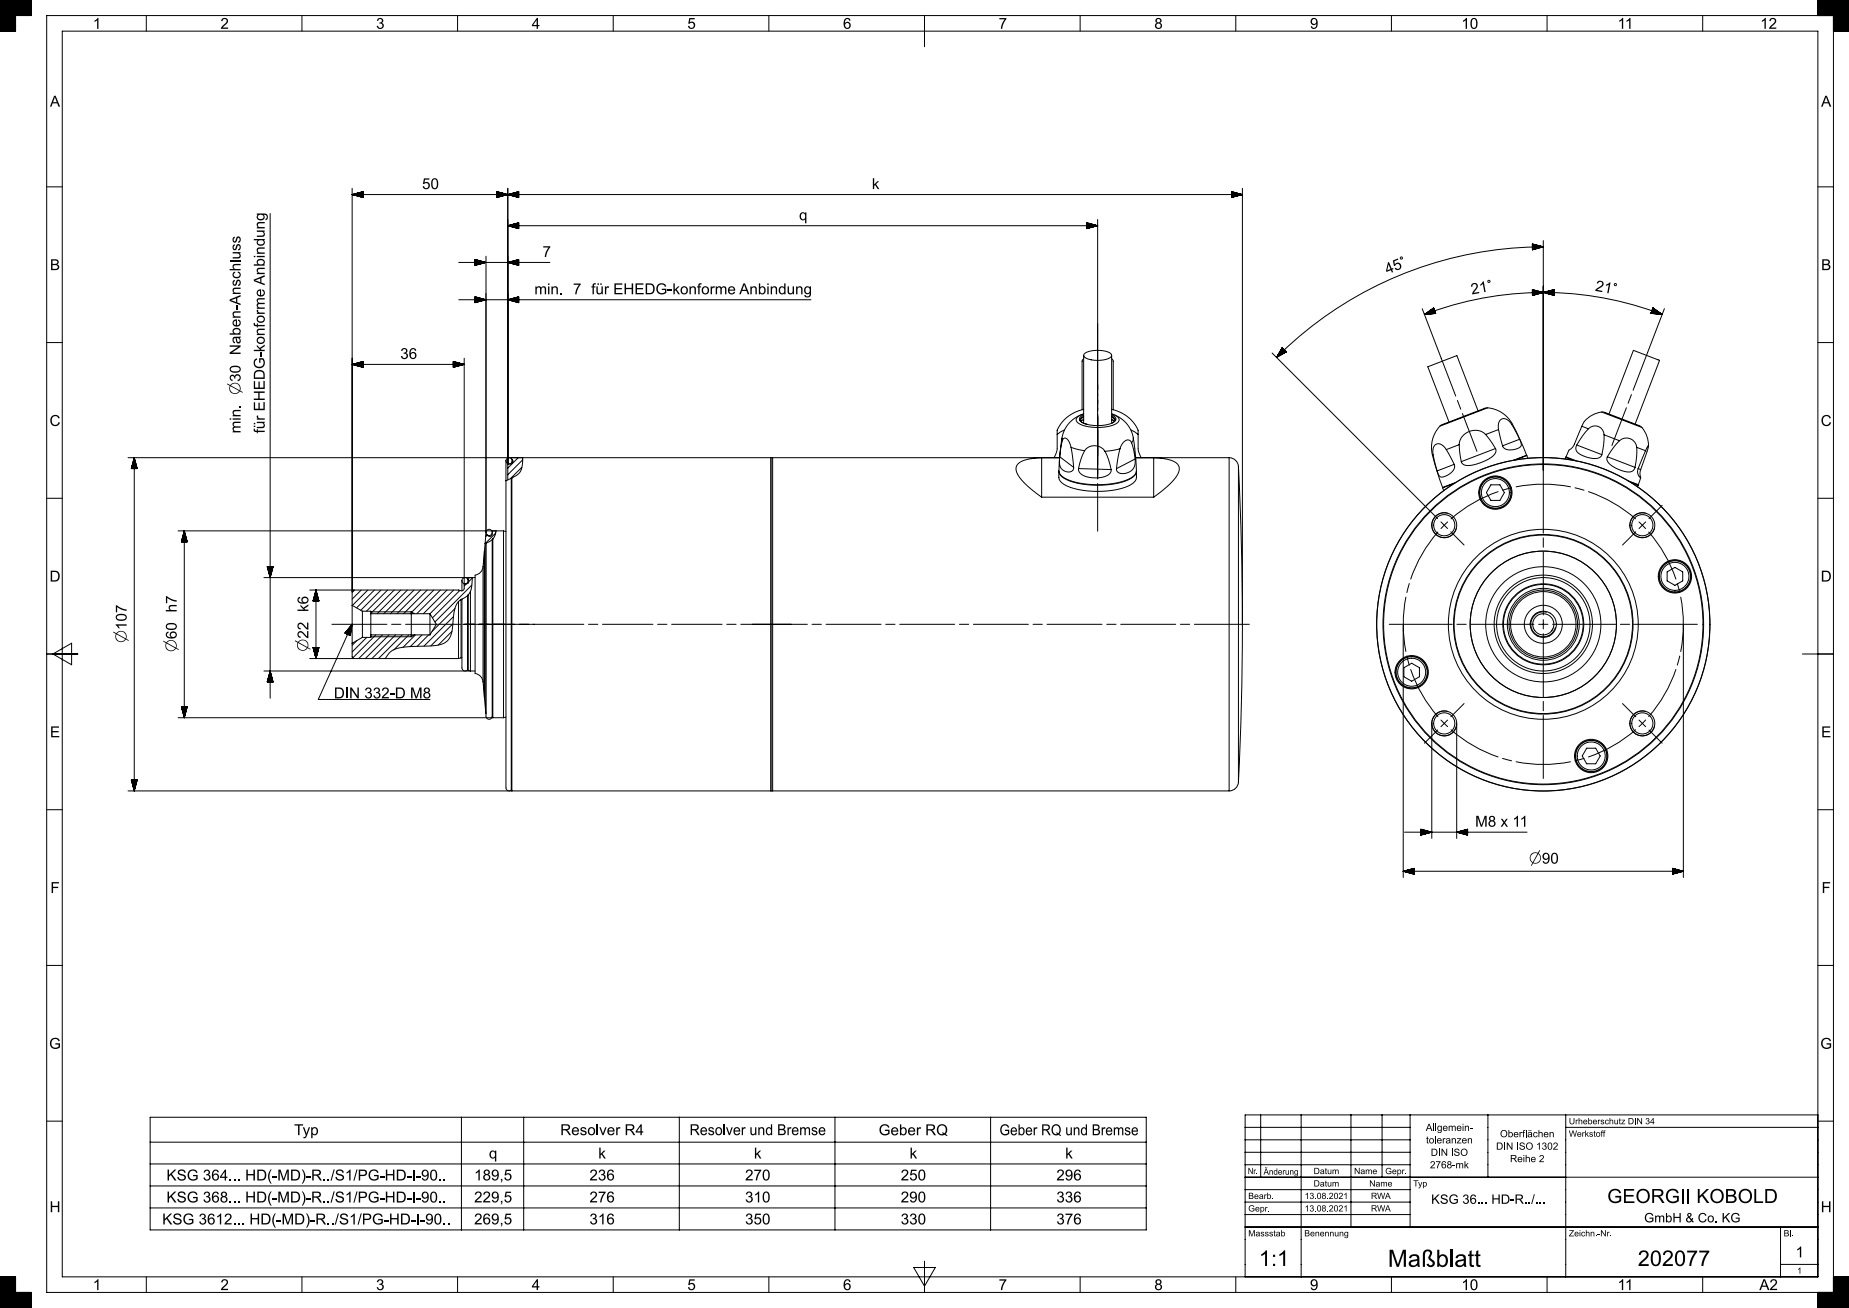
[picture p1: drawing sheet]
<svg xmlns="http://www.w3.org/2000/svg" width="594mm" height="420mm" viewBox="0 0 594 420" stroke-linecap="round" stroke-linejoin="round" font-family="sans-serif">
<g fill="none" stroke="#000" stroke-width=".32">
<path d="M0 .1h10M0 10h5M0 9.9h5M0 9.8h5M0 9.7h5M0 9.6h5M0 9.5h5M0 9.4h5M0 9.3h5M0 9.2h5M0 9.1h5M0 9h5"/>
<path d="M0 8.9h5M0 8.8h5M0 8.7h5M0 8.6h5M0 8.5h5M0 8.4h5M0 8.3h5M0 8.2h5M0 8.1h5M0 8h5M0 7.9h5M0 7.8h5"/>
<path d="M0 7.7h5M0 7.6h5M0 7.5h5M0 7.4h5M0 7.3h5M0 7.2h5M0 7.1h5M0 7h5M0 6.9h5M0 6.8h5M0 6.7h5M0 6.6h5"/>
<path d="M0 6.5h5M0 6.4h5M0 6.3h5M0 6.2h5M0 6.1h5M0 6h5M0 5.9h5M0 5.8h5M0 5.7h5M0 5.6h5M0 5.5h5M0 5.4h5"/>
<path d="M0 5.3h5M0 5.2h5M0 5.1h5M0 5h5M0 4.9h10M0 4.8h10M0 4.7h10M0 4.6h10M0 4.5h10M0 4.4h10M0 4.3h10M0 4.2h10"/>
<path d="M0 4.1h10M0 4h10M0 3.9h10M0 3.8h10M0 3.7h10M0 3.6h10M0 3.5h10M0 3.4h10M0 3.3h10M0 3.2h10M0 3.1h10M0 3h10"/>
<path d="M0 2.9h10M0 2.8h10M0 2.7h10M0 2.6h10M0 2.5h10M0 2.4h10M0 2.3h10M0 2.2h10M0 2.1h10M0 2h10M0 1.9h10M0 1.8h10"/>
<path d="M0 1.7h10M0 1.6h10M0 1.5h10M0 1.4h10M0 1.3h10M0 1.2h10M0 1.1h10M0 1h10M0 .9h10M0 .8h10M0 .7h10M0 .6h10"/>
<path d="M0 .5h10M0 .4h10M0 .3h10M0 .2h10M5 5v5h-5v-10h10v5h-10M20 10h564v400h-564zM47 5v5M97 5v5M147 5v5M197 5v5M247 5v5M297 5v10"/>
<path d="M347 5v5M397 5v5M447 5v5M497 5v5M547 5v5M584 .1h10M584 5v-5h10v10h-5M584 4.9h10M584 4.8h10M584 4.7h10M584 4.6h10M584 4.5h10"/>
<path d="M584 4.4h10M584 4.3h10M584 4.2h10M584 4.1h10M584 4h10M584 3.9h10M584 3.8h10M584 3.7h10M584 3.6h10M584 3.5h10M584 3.4h10M584 3.3h10"/>
<path d="M584 3.2h10M584 3.1h10M584 3h10M584 2.9h10M584 2.8h10M584 2.7h10M584 2.6h10M584 2.5h10M584 2.4h10M584 2.3h10M584 2.2h10M584 2.1h10"/>
<path d="M584 2h10M584 1.9h10M584 1.8h10M584 1.7h10M584 1.6h10M584 1.5h10M584 1.4h10M584 1.3h10M584 1.2h10M584 1.1h10M584 1h10M584 .9h10"/>
<path d="M584 .8h10M584 .7h10M584 .6h10M584 .5h10M584 .4h10M584 .3h10M584 .2h10M589 10h5M589 9.9h5M589 9.8h5M589 9.7h5M589 9.6h5"/>
<path d="M589 9.5h5M589 9.4h5M589 9.3h5M589 9.2h5M589 9.1h5M589 9h5M589 8.9h5M589 8.8h5M589 8.7h5M589 8.6h5M589 8.5h5M589 8.4h5"/>
<path d="M589 8.3h5M589 8.2h5M589 8.1h5M589 8h5M589 7.9h5M589 7.8h5M589 7.7h5M589 7.6h5M589 7.5h5M589 7.4h5M589 7.3h5M589 7.2h5"/>
<path d="M589 7.1h5M589 7h5M589 6.9h5M589 6.8h5M589 6.7h5M589 6.6h5M589 6.5h5M589 6.4h5M589 6.3h5M589 6.2h5M589 6.1h5M589 6h5"/>
<path d="M589 5.9h5M589 5.8h5M589 5.7h5M589 5.6h5M589 5.5h5M589 5.4h5M589 5.3h5M589 5.2h5M589 5.1h5M589 5h5M589 5v410M594 5h-579v410h579"/>
<path d="M15 60h5M86.8 68.6v155.6M113.1 60.5v133.9M113.1 62.5h286M113.3 62.5h3.3M113.3 62.4h3.3M113.7 62.6h2.9M113.7 62.3h2.9M113.9 62.3h2.7M114.1 62.7h2.5M114.3 62.8h2.3M114.3 62.2h2.3"/>
<path d="M114.5 62.1h2.1M114.6 62.9h2M114.8 62.9h1.8M114.8 62h1.8M115.2 63h1.4M115.2 61.9h1.4M115.4 61.9h1.2M115.6 63.1h1M115.8 63.2h.8M115.8 61.8h.8M116 61.7h.6M116.2 63.3h.4"/>
<path d="M116.3 63.3h.3M116.3 61.6h.3M116.5 61.6h.1M116.6 61.5v1.9l-3.5-.9M116.6 61.5l-3.5 1M159.6 61.5l7 1.9v-1.9M159.6 61.5v1.9l7-1.9M159.6 63.3h.5M159.6 63.1h1.1M159.6 62.9h2M159.6 62.7h2.6M159.6 61.6h.1"/>
<path d="M159.6 61.6h.3M159.6 61.7h.7M159.6 61.8h.9M159.6 61.8l1.3 .1M159.6 61.9h1.4M159.6 62h1.8M159.6 62.1h2.2M159.6 62.2h2.4M159.6 62.2l2.8 .1M159.6 62.3h3M159.6 62.4h3.3M159.9 63.3l-.3 .1"/>
<path d="M160.5 63.2h-.9M161 63l-1.4 .1M161.4 62.9l-1.8 .1M162 62.8h-2.4M162.6 62.6l-3 .1M162.9 62.5l-3.3 .1M163.1 60.5v93.6M163.1 72.5h189.5M163.1 72.5l3.5 .9M163.3 62.5h3.3M163.3 62.4h3.3M163.3 72.5h3.3"/>
<path d="M163.5 72.6h3.1M163.5 72.4h3.1M163.7 62.6h2.9M163.7 62.3h2.9M163.7 72.3h2.9M163.9 62.3h2.7M163.9 72.7h2.7M164.1 62.7h2.5M164.1 72.7h2.5M164.1 72.2h2.5M164.3 62.8h2.3M164.3 62.2h2.3"/>
<path d="M164.5 62.1h2.1M164.5 72.8h2.1M164.5 72.1h2.1M164.6 62.9h2M164.6 72.1h2M164.8 62.9h1.8M164.8 62h1.8M164.8 72.9h1.8M165 73h1.6M165 72h1.6M165.2 63h1.4M165.2 61.9h1.4"/>
<path d="M165.2 71.9h1.4M165.4 61.9h1.2M165.4 73.1h1.2M165.6 63.1h1M165.6 73.1h1M165.6 71.8h1M165.8 63.2h.8M165.8 61.8h.8M166 61.7h.6M166 73.2h.6M166 71.7h.6M166.2 63.3h.4"/>
<path d="M166.2 73.3h.4M166.2 71.7h.4M166.4 63.3h.2M166.4 61.6h.2M166.5 61.6h.1M166.5 73.4h.1M166.5 71.6h.1M166.6 71.5v1.9M166.6 71.5l-3.5 1M349.1 73.4h.1M349.1 73.2h.7M349.1 73.1h1.3"/>
<path d="M349.1 72.9h1.8M349.1 72.7h2.8M349.1 72.5h3.3M349.1 71.6h.1M349.1 71.6l.5 .1M349.1 71.7h.7M349.1 71.8h1.1M349.1 71.9h1.4M349.1 72h1.6M349.1 72l2 .1M349.1 72.1h2.2M349.1 72.2h2.6"/>
<path d="M349.1 72.3h3M349.1 72.4h3.1M349.1 71.5l3.5 1M349.1 71.5v1.9M349.6 73.3h-.5M350.2 73.1l-1.1 .1M350.7 73h-1.6M351.3 72.8l-2.2 .1M351.7 72.7l-2.6 .1M352.2 72.6h-3.1M352.6 70.5v56.5M352.6 72.5l-3.5 .9"/>
<path d="M395.6 63.3h.5M395.6 63.1h1.1M395.6 62.9h2M395.6 62.7h2.6M395.6 61.6h.1M395.6 61.6h.3M395.6 61.7h.7M395.6 61.8h.9M395.6 61.8l1.3 .1M395.6 61.9h1.4M395.6 62h1.8M395.6 62.1h2.2"/>
<path d="M395.6 62.2h2.4M395.6 62.2l2.8 .1M395.6 62.3h3M395.6 62.4h3.3M395.6 61.5l3.5 1M395.6 61.5v1.9l3.5-.9M395.9 63.3l-.3 .1M396.5 63.2h-.9M397 63l-1.4 .1M397.4 62.9l-1.8 .1M398 62.8h-2.4M398.6 62.6l-3 .1"/>
<path d="M398.9 62.5l-3.3 .1M399.1 60.5v140M492.3 78.3l3.5 1M492.3 78.3v1.9M492.4 78.4h-.1M492.8 78.5h-.5M492.9 78.5h-.6M493.3 78.6h-1M493.3 79.9l-1 .1M493.5 79.9h-1.2M493.7 78.7h-1.4M493.9 78.8h-1.6l2 .1"/>
<path d="M493.9 79.8h-1.6M494.1 79.7h-1.8M494.5 78.9h-2.2M494.5 79.6l-2.2 .1M494.8 79h-2.5M494.8 79.5l-2.5 .1M495 79.1h-2.7M495 79.5h-2.7M495.4 79.2h-3.1M495.4 79.4h-3.1M495.6 79.3h-3.3M495.8 79.3a121.2 121.2 0 0 0-85.7 35.5"/>
<path d="M495.8 79.3h-3.5M495.8 77.3v93.9M495.8 79.3l-3.5 .9M584 60h5M147.4 84.3h29.3M147.4 96.2h113.1M152.6 84.3h3.3M152.6 83.4h.1M152.6 83.4l.5 .1M152.6 83.5l.9 .1M152.6 83.6h1.1M152.6 83.7h1.4"/>
<path d="M152.6 83.8h1.6M152.6 83.8l2 .1M152.6 83.9l2.4 .1M152.6 84h2.6M152.6 84.1h3M152.6 84.2h3.1M152.6 83.3l3.5 1-3.5 .9M152.6 83.3v1.9M152.6 95.3v1.9M152.6 85.2h.1M152.6 85.1h.3M152.6 85h.9"/>
<path d="M152.6 84.7h1.8M152.6 84.6h2.4M152.6 95.3l3.5 .9-3.5 1M152.6 95.3h.1M152.6 95.4h.5M152.6 95.5h.7M152.6 95.5l1.1 .1M152.6 95.6l1.4 .1M152.6 95.7h1.6M152.6 95.8h2M152.6 95.9h2.2M152.6 95.9l2.6 .1"/>
<path d="M152.6 96l3 .1M152.6 96.1h3.1M152.6 97.2h.1M152.6 97h.7M152.6 96.9h1.3M152.6 96.7h1.8M152.6 96.5h2.8M152.6 96.3h3.3M153.1 97.1h-.5M153.3 85l-.7 .1M153.7 96.9l-1.1 .1M153.9 84.9h-1.3"/>
<path d="M154.2 84.8h-1.6M154.2 96.8h-1.6M154.8 84.6l-2.2 .1M154.8 96.6l-2.2 .1M155.2 96.5l-2.6 .1M155.4 84.5h-2.8M155.7 84.4h-3.1M155.7 96.3l-3.1 .1M156.1 82.3v88.7M163.3 84.3h3.3M163.3 96.3h3.3M163.5 84.4h3.1"/>
<path d="M163.5 84.2h3.1M163.5 96.1h3.1M163.5 96.3h3.1M163.7 84.1h2.9M163.7 96.1h2.9M163.9 84.5h2.7M163.9 96.5h2.7M164.1 84h2.5M164.1 96h2.5M164.1 96.5h2.5M164.3 84h2.3M164.3 84.6h2.3"/>
<path d="M164.5 84.6h2.1M164.5 95.9h2.1M164.5 96.6h2.1M164.6 83.9h2M164.6 95.8h2M164.8 84.7h1.8M164.8 96.7h1.8M165 83.8h1.6M165 84.8h1.6M165 95.7h1.6M165 96.8h1.6M165.2 83.7h1.4"/>
<path d="M165.2 95.7h1.4M165.4 84.9h1.2M165.4 96.9h1.2M165.6 83.6h1M165.6 95.6h1M165.6 96.9h1M165.8 83.6h.8M165.8 85h.8M166 85h.6M166 95.5h.6M166 97h.6M166.2 83.5h.4"/>
<path d="M166.2 95.4h.4M166.2 97.1h.4M166.4 85.1h.2M166.5 83.4h.1M166.5 85.2h.1M166.5 95.3h.1M166.5 97.2h.1M166.6 83.3v1.9M166.6 95.3v1.9M166.6 95.3l-3.5 .9 3.5 1M166.6 83.3l-3.5 1 3.5 .9M456.9 99.1l10.8 28.1"/>
<path d="M459.7 99.5l1-.4-1.3 .6M460.2 99.2l.4-.2-.8 .4M460.5 98.9l-.2 .2M460.7 99.3l-1.5 .6M460.7 99.3l-1.8 .8M460.8 99.4l-2.2 .9M460.8 99.5l-2.4 .9M460.8 99.6l-2.7 1.1M460.9 99.7l-3 1.1M460.9 99.7l-3.3 1.3M461 100l-2.6 .9M492.3 93l3.5 .9"/>
<path d="M492.3 93v1.9M492.4 93h-.1M492.4 80.2h-.1M492.4 94.9h-.1M492.8 93.1h-.5l.6 .1M492.8 80.1h-.5M492.8 94.8h-.5h.3M493 80h-.7M493.3 93.3h-1h1.2M493.3 94.6l-1 .1h.7M493.9 93.4h-1.6M493.9 94.4l-1.6 .2 1.2-.1"/>
<path d="M494.3 93.5h-2l2.2 .1M494.3 94.3l-2 .1M494.8 93.7h-2.5h2.7M494.8 94.2l-2.5 .1h2.2M495.4 93.8h-3.1M495.4 94l-3.1 .1h2.7M495.6 93.9h-3.3M495.8 93.9a106.6 106.6 0 0 0-38.2 7.1M495.8 93.9a106.6 106.6 0 0 1 38.2 7.1M495.8 93.9l-3.5 1M495.8 93.9l-3.5 .1M495.8 93.9l3.5 1"/>
<path d="M496 93.8l3.3 .1h-3.5M496.2 94h3.1M496.2 93.8h3.1M496.4 94.1h2.9M496.6 93.7h2.7M496.7 94.2h2.6M496.9 94.2l2.4 .1M496.9 93.6h2.4M497.1 93.6h2.2M497.3 94.3h2M497.5 93.5h1.8M497.7 94.4h1.6"/>
<path d="M497.7 93.4h1.6M497.9 94.5h1.4M498.1 93.3h1.2M498.3 94.6h1M498.3 93.3h1M498.4 94.6l.9 .1M498.6 93.2h.7M498.8 94.7l.5 .1M499 93.1h.3M499.2 94.8h.1M499.2 93h.1M499.3 93v1.9"/>
<path d="M499.3 93l-3.5 .9M530.6 100l2.4 .9M530.6 99.9l2.6 1M530.7 99.8l2.9 1.1M530.7 99.7l3.3 1.3M530.7 99.7l3.1 1.2M530.9 99.2l1.5 .6M530.9 99.2l1.2 .4M531 99.1l.9 .4M531 99l.6 .3M531 98.9l.4 .3M531 98.9h.1"/>
<path d="M531 98.9l3 2.1M531 98.9l-.6 1.7M532.5 99.9l-1.6-.6 1.8 .8M534.7 99.1l-10.1 26.2M15 110h5M113.1 117h36M113.1 117l3.5-.9v1.9zM113.3 117.1h3.3M113.3 117h3.3M113.7 117.2h2.9M113.7 116.9h2.9M113.9 116.8h2.7"/>
<path d="M114.1 117.3h2.5M114.3 117.3h2.3M114.3 116.7h2.3M114.6 117.4h2M114.6 116.6h2M114.8 117.5h1.8M114.8 116.6h1.8M115.2 117.6h1.4M115.2 116.5h1.4M115.4 117.6h1.2M115.4 116.4h1.2M115.8 117.7h.8"/>
<path d="M115.8 116.3h.8M116 116.3h.6M116.2 117.8h.4M116.3 117.9h.3M116.3 116.1h.3M145.6 117.8h.5M145.6 117.6h1.4M145.6 117.4h2M145.6 117.3h2.6M145.6 116.1h.3M145.6 116.2l.7 .1M145.6 116.3h.9"/>
<path d="M145.6 116.4h1.3M145.6 116.5h1.4M145.6 116.5l1.8 .1M145.6 116.6h2M145.6 116.7h2.4M145.6 116.8h2.8M145.6 116.9h3M145.6 116.9l3.3 .1M145.6 116.1l3.5 .9-3.5 1zM145.9 117.9h-.3M146.5 117.7l-.9 .1M146.9 117.6l-1.3 .1"/>
<path d="M147.4 117.5h-1.8M148 117.3l-2.4 .1M148.6 117.2h-3M148.9 117.1h-3.3M149.1 115v73.9l-.1 .5-.6 .3-1.1-.2h-47.8M348.1 114.1v21.8M348.1 115.2l-.5 .8v15.6M348.5 113.4a9.1 9.1 0 0 1 8.4 .2l.2 .3a1.26 1.26 0 0 1-1.2 1.3 8.7 8.7 0 0 1-7.7-.7l-.1-.4zM352.6 103.9v21.2M357.1 115.2l.5 .8v15.6M357.1 114.1v21.8M408.7 113.3l53.1 53.2"/>
<path d="M410.4 114.6l2.3-2.2-2.4 2.3M411.1 113.1l1.1-1.2-1.3 1.5M411.9 111.6l1.3 1.4-3.1 1.8M411.9 111.6l-1.8 3.2M411.9 111.7h.1M412 111.7l-.3 .4M412 111.8l-.4 .4M412.1 111.8l-.7 .8M412.2 111.9l-1 1M412.3 112l-1.5 1.6M412.4 112.1l-1.8 1.8M412.4 112.2l-1.9 1.9"/>
<path d="M412.5 112.2l-2.2 2.2M412.6 112.3l-2.5 2.5M412.7 112.4l-1.9 2M412.8 112.5l-1.9 1.8M412.8 112.6l-1.5 1.5M412.9 112.6l-1.4 1.4M412.9 112.7l-1.1 1.1M413 112.7l-.9 .9M413 112.8l-.7 .7M413.1 112.8l-.5 .5M413.1 112.9l-.3 .3M413.2 113l-.2 .1"/>
<path d="M458 101l2.9-1.1-3.1 1.1M459 100.9l2-.8-2.2 .8M459.6 100.8l1.5-.6-1.7 .6M460.5 100.7l.7-.2-.9 .2M461.1 100.3l-1.1 .5M461.2 100.6l-.3 .1M461.2 100.6l-.1 .1M461.2 100.6l-3.6 .4M461.2 100.6l-.6-1.7-3 2.1M530.4 100.6l3.6 .4M530.4 100.6h.1M530.4 100.6l.3 .1"/>
<path d="M530.4 100.5l.5 .2M530.4 100.5l.7 .2M530.5 100.3l1.1 .4M530.5 100.3l1.3 .5M530.5 100.2l1.5 .6M530.6 100.1l2 .7M531.2 100.7l-.7-.3 .9 .3M532.2 100.8l-1.7-.6 1.9 .6M532.9 100.2l-2.1-.8 2.4 1M533.3 100.5l-2.5-.9 2.9 1.1M584 110h5M339.6 139.5v4.9l-.9 2.6"/>
<path d="M339.6 138.2v1.3M342 138l-2.4 1.5M347.7 133.1a9.7 9.7 0 0 0-6.5 7.6M347.9 134.8l-.7 .4M348.1 132.9l-.4 .1M348.1 134.7l-.9 .5M348.1 133.9l-.6 .4-.5 .8M348.1 133.6a1.43 1.43 0 0 0-1.1 1.2 2.6 2.6 0 0 0 2.3 1.5M348.1 131.4a11.8 11.8 0 0 0-8.5 6.8M352.6 133v20.8v-3.1M352.6 131.1v21.2M352.6 133.9v15.3"/>
<path d="M352.6 123.6v8.4M352.6 138v8.4M352.6 126.6v4.9M352.6 133.5v3M357.1 131.4a11.4 11.4 0 0 1 8.5 7v1.1M357.1 134.7l1 .6M357.1 133.2a1.45 1.45 0 0 1 1.3 1.8 9.7 9.7 0 0 1-8.3 1.5 4.6 4.6 0 0 1-3.3-1.7 1.55 1.55 0 0 1 1.3-1.6M357.1 133.9l.8 .5 .3 .6M357.1 133.6a1.44 1.44 0 0 1 1.1 1.2l-.9 1M357.1 132.9l.4 .1a2.34 2.34 0 0 1 2 2 4.8 4.8 0 0 1-3.9 2 14.7 14.7 0 0 1-9.2-1.2 1.33 1.33 0 0 1-.6-1.4 1.33 1.33 0 0 1 1.1-1l.8-.4M357.3 134.8l.8 .4M357.5 133a9.7 9.7 0 0 1 6.6 7.7"/>
<path d="M363.3 138l2.3 1.5M365.6 139.5l.1 4.9 .9 2.6M462.6 136.9a10 10 0 0 0-2.4 9.2M468.2 128.6l1.1 2.8M469.8 132.8l4.7 12.1M474.8 131.9l-6.8-17.7-7 2.7-2.3 .9 6.8 17.7M477.3 139.5l3.1 4.5M477.3 139.5a5.1 5.1 0 0 0-5.3-1 5.1 5.1 0 0 0-3.2 4.3M477.9 131a10 10 0 0 1 8 5.2M477.9 131l-.9 .1-4.5 1.7-9.2 3.5-.7 .6M477.9 131l-15.3 5.9M481.4 137.9l-4.1 1.6"/>
<path d="M481.4 137.9l1.3 5.3M485.7 136.3l2.5 4.7M485.7 136.3a2.68 2.68 0 0 0-3.5-1.6l-.5 .5-.3 .9v1.8M485.9 136.2l2.4 4.9 2.1 5.1M485.9 136.2l-.2 .1M508.2 136.9l-2.5 6-.7 .9-1 .8-.9 2.1M508.2 136.9l2.1 .8M510.3 137.7a2.9 2.9 0 0 1 3.2-.8 2.9 2.9 0 0 1 1.8 2.7M510.3 137.7l-1.9 2.2-1.8 3M514.5 132.3a8 8 0 0 0-6.3 4.6M514.5 132.3a53.7 53.7 0 0 1 9.9 3.5l2.5 1 .6 .5M514.5 132.3l13 5"/>
<path d="M515.3 139.6l-.1 2.9-.6 3.5M515.3 139.6l5 1.9M516.9 132.9l7.8-20.4 6.8 2.6 1.6 .6-7.8 20.5M522.5 130.9l-4.7 12.1M524.1 126.7l-1.1 2.8M527.5 137.3a9 9 0 0 1 2.1 5.9M15 160h5M41.1 147h206.5M42.3 150.2v.3M42.4 149.8v.7M42.4 149.6v.9M42.5 149.2v1.3"/>
<path d="M42.6 149.1v1.4M42.7 148.7v1.8M42.7 148.5v2M42.8 148.1v2.4M42.9 147.7v2.8M43 147.5v3M43.1 147.2v3.3M43.1 147v107M43.1 147l1 3.5h-1.9zM43.2 147.2v3.3M43.3 147.5v3M43.3 147.7v2.8"/>
<path d="M43.4 148.1v2.4M43.5 148.5v2M43.6 148.7v1.8M43.7 149.1v1.4M43.7 149.2v1.3M43.8 149.6v.9M43.9 150v.5M44 150.2v.3M162.5 154.4v94.9a8.7 8.7 0 0 0 .3 4.4l.7 .3 .7-.3M162.5 148v6.4M164.2 147.2h.1M164.3 153.6l-1.8 .8"/>
<path d="M164.3 147.3h.1M164.3 147.3l.3 .3M164.4 153.5v100.5l-.2-.2v-100.3M164.4 147l-.1 .3M164.4 153.5l-.2 .1M164.6 147.6l.2 .6-.2 .5-1.5 .5M164.6 147.6l-.1 1.2v-.8M166.5 147l-3.4 3.3M167.6 150.1l-3.6 3.6M167.9 147.7l-4.8 4.7M167.9 147l-.1 2.4-.5 1.8-1 1.2-1.9 1.1M247.6 147h.6"/>
<path d="M247.6 147v107M247.7 147v107M248.2 147v107M248.2 147h92.2M327 149a9.3 9.3 0 0 1 6-1.9l1.6-.1v12.6a22.1 22.1 0 0 1-8-8 2.42 2.42 0 0 1 .4-2.6zM334.6 159.6h36M340.2 151.2a4.5 4.5 0 0 0 3.6 3.1 28.2 28.2 0 0 0 19.6-.9 2.88 2.88 0 0 0 1.7-2.2v2.1a4.5 4.5 0 0 1-3.7 3.2 28.2 28.2 0 0 1-19.6-.9 2.88 2.88 0 0 1-1.6-2.3zM340.2 151.3a4.4 4.4 0 0 0 3.6 3.2 29.4 29.4 0 0 0 18.7-.4 3.8 3.8 0 0 0 2.6-2.8M340.4 146.7l.1 2.7 .3 .9 .7 .6 1.1 .6h1.2l.9-.5 .2-.9M340.4 146.7l4.5 3.4M341.2 140.7l.1 .8M341.2 140.7l-.8 6.1-.2 4.3"/>
<path d="M341.3 141.5l.6-.8a1.56 1.56 0 0 1 1.6 1.2l.6 1.7M341.3 141.5l-.9 5.2M344.1 143.6l.8 6.5M344.1 143.6l4.3 1.1M346.5 150.5l.3 1.1 1 .9 1.7 .7 2.1 .2 2.2-.1 1.8-.5 1.1-.9 .3-1.1M346.5 150.5l10.5 .3M348.4 144.7a19.2 19.2 0 0 0-1.9 5.8M348.4 144.7a4 4 0 0 1 6.6 .2M352.6 155.2v15.4M355 144.9l1.1 2.6 .9 3.3M359.8 144.1l-4.8 .8M359.8 144.1l-1.1 6.4"/>
<path d="M363.5 142.2a1.35 1.35 0 0 0-1.1-1 1.35 1.35 0 0 0-1.3 .6l-1 1.4-.3 .9M363.5 142.2l1.2 5.2M364.1 140.7l.7 6 .3 4.3M364.1 140.7l-.1 .7-.5 .8M364.7 147.4l-.1 1.5-.3 1.1-.5 .8-1 .8-1.5 .4h-1.4l-.9-.6-.3-.9M364.7 147.4l-6 3.1M364.8 147h30.1M370.6 147l3.1 .2a6.1 6.1 0 0 1 5 2.4 4.6 4.6 0 0 1-1.7 4.6l-3.3 3.1-3.1 2.3zM394.9 147a3 3 0 0 1 3 2.8M394.9 147v107M397.9 149.8l.9 25.2 .3 25.5M397.9 149.8v101.3"/>
<path d="M460.2 146.1l1.5 5.3 1.8 5.1M460.4 146l-.2 .1M460.4 146l1.3 5.2M463.5 156.5v.1M463.5 156.5h.1M463.5 156.6l.3 .9M464.6 144.4l2.6 4.7M464.6 144.4a2.68 2.68 0 0 0-3.4-1.7l-.5 .6-.3 .9v1.8M467.1 155.2l-3.6 1.4M467.2 149.1l.1 1.1-.6 1-1 1-1.5 .8-.9 .2-.7-.2-.9-1.8M467.2 149.1l-5.5 2.1M467.6 155l-4.1 1.5"/>
<path d="M468.8 142.8l-4.2 1.6M468.8 142.8l.6 5.4M479 155.7h2.8l1.5 2.5-1.5 2.5h-2.8l-1.5-2.5zM480.4 144l.1 1.2-.7 1-1.6 1.2-2.4 1.1-2.5 .8-1.9 .2-1.3-.4-.7-.9M480.4 144l-11 4.2M481.3 157.9a45 45 0 0 0-15.1 8.7M485.6 156.6l-2.9 .8M487.1 156.3a45 45 0 0 1 17.4 0M488.2 141l.5 2-.4 .6-.9 .5-1.6 .3h-1.5l-1.1-.5-.5-.7M488.2 141l-5.5 2.2M490.4 146.2l.1 .1M490.4 146.2h.1"/>
<path d="M490.4 146.2l-4.1 1.6M490.5 146.3l-3.7 1.4M490.5 146.3l.3 .8M503 146.9l2.3 .9M503.1 146.7l3.3 1.3M503.1 146.7l-.3 .7M506 156.6l2.9 .8M506.6 142.9l-.4 1.1 .3 .9 1 .9 1.5 .7 2 .6 1.8 .1 1.2-.3 .6-.9M506.6 142.9l8 3.1M510.3 157.9a45 45 0 0 1 15.1 8.7M516.4 146.7l-.1 1 .6 1.1 1.5 1.1 1.9 1 2 .6h1.4l1-.4 .6-1M516.4 146.7l8.9 3.4"/>
<path d="M520.3 141.5l-2 2.2-1.9 3M520.3 141.5a3.3 3.3 0 0 1 3.4-.6 3.3 3.3 0 0 1 2.1 2.7M523.1 154.4l3.3 1.2-.3 .7M524 155l2.3 .8M525.8 143.6v3l-.5 3.5M525.8 143.6l2.8 1.1M526.3 150.5l-.1 1.6 .9 1.4-.3-1.5 .3-1.2M526.3 150.5l.8 .3M527.1 153.4l-.8 2.2M528.6 144.7l-2.3 5.8M528.6 144.7l1-1.6a33.5 33.5 0 0 1-2.5 7.7M584 160h5"/>
<path d="M57.2 170.5h104.5M58.3 174h1.8M58.3 173.7v.3M58.4 173.5v.5M58.5 173.1v.9M58.5 172.9v1.1M58.6 172.6v1.4M58.7 172.2v1.8M58.8 172v2M58.9 171.6v2.4M59 171.4v2.6M59.1 171v3"/>
<path d="M59.1 170.8v3.2M59.2 170.5v60M59.2 170.5l-.9 3.5M59.2 170.5l.9 3.5M59.3 170.7v3.3M59.4 171v3M59.4 171.2v2.8M59.5 171.6v2.4M59.6 171.8v2.2M59.7 172.2v1.8M59.7 172.4v1.6M59.8 172.7v1.3"/>
<path d="M59.9 173.1v.9M60 173.3v.7M60.1 173.7v.3M60.1 173.9v.1M155.6 177v47zM156.1 174.4v51.8a9.1 9.1 0 0 0 .3 4.5 1 1 0 0 0 1.1 .2 1 1 0 0 0 .6-.9M156.1 171v.7M156.5 171.8l-.5 .5M158.1 173.3l-2 1.1M158.3 170.5l-.2 1a.88 .88 0 0 1-.7 .8 .88 .88 0 0 1-1-.6l-.3 .1-.9 10.2M158.3 173.1v57.4l-.2-.2v-57M158.3 173.1l-.2 .2"/>
<path d="M159.2 171.2l-3.4 3.4 .3-.1v54.6M159.4 170.5l-.4 1.4-.7 1.2M161.7 170.5v60M161.7 170.5l.8 .2M461.9 170.8a45 45 0 0 0-8.7 15.1M462.9 167.6l2.1 2.1M465 164.8a4 4 0 0 0-4.9 2.8 4 4 0 0 0 2.8 4.9 4 4 0 0 0 4.9-2.8M465 167.6l-2.1 2.1M466.1 170.8l4.2 4.2M495.8 172.7v3M495.8 177.2v20.3M525.5 170.8l-4.3 4.2"/>
<path d="M526.5 167.6l2.2 2.1M528.6 164.8a4 4 0 0 0-4.9 2.8 4 4 0 0 0 2.9 4.9 4 4 0 0 0 4.9-2.8M528.7 167.6l-2.1 2.1M529.7 170.8a45 45 0 0 1 8.7 15.1M534 162.3l-4.3 4.2M84.8 185.5h67.8M85.9 182l.9 3.5 .9-3.5M85.9 182h1.8M85.9 182v.1M85.9 182v.2M86 182v.6M86.1 182v1"/>
<path d="M86.2 182v1.2M86.2 182l.1 1.6M86.3 182v1.8M86.4 182v2.1M86.5 182v2.5M86.6 182v2.7M86.6 182l.1 3.1M86.7 182v3.3M86.9 182v3.1M87 182l-.1 2.9M87.1 182l-.1 2.5M87.1 182v2.1"/>
<path d="M87.2 182v1.9M87.3 182v1.6M87.4 182l-.1 1.4M87.5 182v1M87.6 182l-.1 .8M87.7 182l-.1 .4M87.7 182v.1M100.6 192.7v.3M100.7 192.3v.7M100.8 192.1v.9M100.9 191.7v1.3M101 191.6v1.4"/>
<path d="M101.1 191.2v1.8M101.2 190.8v2.2M101.2 190.6v2.4M101.3 190.2v2.8M101.4 190v3M101.5 189.7v3.3M101.5 189.5v22M101.5 189.5l.9 3.5h-1.8zM101.6 189.7v3.3M101.7 190v3M101.8 190.4v2.6M101.8 190.6v2.4"/>
<path d="M101.9 191v2M102 191.2v1.8M102.1 191.6v1.4M102.1 191.7v1.3M102.2 192.1v.9M102.3 192.5v.5M102.4 192.7v.3M113.1 194.4v6.1M113.1 194.4l3.3 1.9M113.6 189.5l-.5 .5M113.9 189.5l-.8 .8M116 189.5l-2.9 2.9"/>
<path d="M116.4 196.3v8.4M116.4 196.3h2.7v.8M118.2 189.5l-5 4.9M119.1 197.1v6.8M119.1 197.1h19M119.1 196.5h13M120.3 189.5l-5.7 5.7M122.4 189.5l-6.5 6.5M124.5 189.5l-6.8 6.8M126.6 189.5l-7.5 7.5M128.8 189.5l-7.6 7.6M130.9 189.5l-7.6 7.6"/>
<path d="M132.1 196.5v8M132.1 196.5l1.1 .6M133 189.5l-7.6 7.6M135.1 189.5l-7.6 7.6M137.2 189.5l-7.6 7.6M138.1 197.1v6.8M138.1 197.1l2.1 3.4-2.1 3.4M139.4 189.5l-7.6 7.6M141.5 189.5l-7.6 7.6M143.6 189.5l-7.6 7.6M145.7 198l-9.5 9.5M145.7 189.5l-7.6 7.6"/>
<path d="M146.2 195.4l-7.4 7.4M147.3 193.2v18.3M147.3 193.2l-.7 1.1-.6 1.7-1 7.6-.6 1.4-.8 .9a10.3 10.3 0 0 1-6.9 1.6l-5.7 .2-3.5 .5-2 1.1-1.8 2.2M147.7 189.6l-8.8 8.8M148.1 192.5v18.7M148.1 192.5l-.8 .7M148.4 192.4l-.3 .1M148.4 192.4v18.5a8.4 8.4 0 0 0 .3 4.3l.7 .3 .8-.5M148.4 186.5v3.2M149.8 187.5l-.7 .2M149.9 187.5l-.8 .7M150.2 191.2l-1.8 1.2"/>
<path d="M150.2 191.2l.2 24.1M150.2 185.9h.1M150.3 186h.1M150.3 186l.1 .1M150.4 191v24.3M150.4 191l-.2 .2M150.4 186.1l.2 .9-.8 .5M150.4 186.1v.3M150.4 186.5v.7M151.1 185.5l-.7 .2-.1 .3M151.1 189.9v25.6l-.7-.2M151.1 189.9l-.7 1.1"/>
<path d="M151.6 187.9l-11.9 11.8M151.7 185.6l-1.1 1.1M151.7 185.5l-.2 3-.4 1.4M155.2 182a3.3 3.3 0 0 1-2.6 2.8v31.3a3.3 3.3 0 0 1 2.6 2.9M155.2 182v37M451.6 191.7a45 45 0 0 0 0 17.5M452.7 187.4l-.7 2.9M483.9 195.2h.1M485.3 192.8h.1M493.4 196.9h.2M495.8 199v3M496.8 196.6a4 4 0 0 0-4.9 2.8 4 4 0 0 0 2.9 4.9 4 4 0 0 0 4.9-2.8"/>
<path d="M498.2 196.9h-.2M507.7 195.2h.1M535.6 183.6l2.5-1.4 2.5 1.4v2.9l-2.5 1.5-2.5-1.5zM538.8 187.4l.8 2.9M539.9 191.7a45 45 0 0 1 0 17.5M15 210h10M17 210l6-3.5v7zM84.8 215.5h67.8M85.9 219l.9-3.5 .9 3.5M85.9 219h1.8M85.9 218.9v.1M85.9 218.7v.3"/>
<path d="M86 218.3v.7M86.1 217.9v1.1M86.2 217.7v1.3M86.3 217.4v1.6M86.3 217.2v1.8M86.4 216.8v2.2M86.5 216.4v2.6M86.6 216.2v2.8M86.7 215.8v3.2M86.7 215.7v3.3M86.9 215.8v3.2M86.9 216v3"/>
<path d="M87 216.4v2.6M87.1 216.8v2.2M87.2 217v2M87.3 217.4v1.6M87.3 217.6v1.4M87.5 217.9v1.1M87.5 218.1v.9M87.6 218.5v.5M87.7 218.9v.1M99.5 211.5h47.8M100.6 208h1.8l-.9 3.5zM100.6 208v.2"/>
<path d="M100.7 208v.6M100.8 208v.8M100.8 208l.1 1.2M101 208v1.4M101 208l.1 1.8M101.1 208l.1 2.1M101.2 208v2.3M101.3 208v2.7M101.4 208v2.9M101.4 208l.1 3.3M101.6 208v3.3M101.7 208v2.9"/>
<path d="M101.8 208v2.5M101.9 208l-.1 2.3M101.9 208v1.9M102 208v1.8M102.1 208v1.4M102.2 208l-.1 1.2M102.3 208l-.1 .8M102.3 208v.4M102.4 208v.2M106.6 200.5h17.7M110.9 203.2v.1M111 203l-.1 .3"/>
<path d="M111.3 202.7l-.3 .6M111.5 202.4l-.5 1 .4-.8M111.8 202.1l-.7 1.3 .5-1.1M112 201.8l-.7 1.7M112.3 201.5l-1 2M112.4 201.4l-1 2.1M112.6 204h-.1M112.6 203.6l-.1 .4 .1-.2M112.6 201.1l-1.1 2.5M112.7 203.2l-.4 .7M112.7 202.8l-.4 1.1 .4-.9M112.8 200.9l-1.2 2.7"/>
<path d="M112.8 202.6l-.6 1.3M112.8 202.2l-.6 1.7M112.9 202l-.8 1.8M113 201.4l-1 2.4 .9-2.2M113 200.6l-1.4 3M113 201l-1.1 2.7M113.1 200.9l-1.3 2.8M113.1 200.5v6.1M113.1 206.6v4.4l.5 .5M113.1 200.5l-10.9 24.1h35.9M113.1 200.5l-2.3 2.8M113.1 200.5l-.6 3.5-1.7-.7"/>
<path d="M114.7 205.7l-1.6 1.5M116.4 204.7l-3.3 1.9M117.8 204.7l-4.7 4.6M119.1 203.9v.8h-2.7M119.1 203.9h19M119.1 204.5h13M120.7 203.9l-7.3 7.3M122.8 203.9l-7.6 7.6M125 203.9l-7.6 7.6M125.8 200.5h3M127.1 203.9l-7.6 7.6M129.2 203.9l-7.6 7.6"/>
<path d="M130.3 200.5h17.7M131.3 203.9l-4.8 4.8M133.2 203.9l-1.1 .6M133.5 203.9l-4 4M135.6 203.9l-3.8 3.7M137.7 203.9l-3.7 3.6M145.2 202.8l-4.4 4.3M145.5 200.3l-7.1 7.1M148.1 211.2l-.8 .3M148.4 211.2h-.3M148.7 200.5h3.8M149.1 200.5h16.2"/>
<path d="M153.9 200.5h3M154 200.5h17.6M155.2 219l.9 10.1M158.4 200.5h3.7M166.8 200.5h3M171.3 200.5h16.3M189.1 200.5h3M193.6 200.5h16.2M211.3 200.5h3M215.8 200.5h16.2M233.5 200.5h3M238 200.5h16.2"/>
<path d="M241.7 200.5h17.7M260.9 200.5h3M265.4 200.5h17.6M284.5 200.5h3M289 200.5h17.7M308.2 200.5h3M312.7 200.5h17.7M331.9 200.5h3M336.4 200.5h17.6M355.5 200.5h3M360 200.5h17.7M379.2 200.5h3"/>
<path d="M383.7 200.5h17.7M399.1 200.5l-.3 25.4-.9 25.2M446.3 200.5h20.2M450.8 200.5v81.3M451 214.4l2.5-1.4 2.5 1.4v2.9l-2.5 1.4-2.5-1.4zM452 210.7l.7 2.9M453.2 215a45 45 0 0 0 8.7 15.1M468 200.5h3M472.5 200.5h20.3M491.5 200.2l.1 .1M492.6 201.7l.1 .1M493 202.3l.1 .2"/>
<path d="M493.8 204.1l.1 .2M494.3 200.5h3M495.8 203.5v20.2M497.7 204.1v.2M498.7 202.1l-.2 .5M498.8 200.5h20.2M498.9 201.8l-.1 .2M500.1 200.2l-.2 .1M520.5 200.5h3M525 200.5h20.3M538.4 215a45 45 0 0 1-8.7 15.1M539.6 210.7l-.8 2.9"/>
<path d="M540.8 200.5v81.3M579 210h10M57.2 230.5h104.5M58.3 227h1.8M58.3 227l.9 3.5M58.3 227v.2M58.4 227v.4M58.4 227l.1 .8M58.5 227v1M58.6 227v1.4M58.7 227v1.8M58.8 227v1.9"/>
<path d="M58.9 227v2.3M59 227v2.5M59 227l.1 2.9M59.1 227v3.1M59.3 227v3.3M59.4 227v2.9M59.5 227l-.1 2.7M59.5 227v2.3M59.6 227v2.1M59.7 227v1.8M59.8 227l-.1 1.6M59.9 227l-.1 1.2"/>
<path d="M59.9 227v.8M60 227v.6M60.1 227v.2M60.1 227v.1M60.1 227l-.9 3.5M156.1 229.1v.1M162.5 230.2l-.8 .3M460 232.3v36.9M461.8 234.4l-4.2 4.2M462.9 231.2l2.1 2.1M465 228.4a4 4 0 0 0-4.9 2.9 4 4 0 0 0 2.8 4.8 4 4 0 0 0 4.9-2.8M465 231.2l-2.1 2.1"/>
<path d="M466.2 234.3a45 45 0 0 0 15.1 8.8M468 232.3v36.9M470.3 225.9l-4.2 4.3M495.8 225.2v3M495.8 229.7v20.3M521.2 225.9l4.3 4.3M525.4 234.3a45 45 0 0 1-15.1 8.8M526.6 231.2l2.1 2.1M528.6 228.4a4 4 0 0 0-4.9 2.8 4 4 0 0 0 2.9 4.9 4 4 0 0 0 4.9-2.8M528.7 231.2l-2.2 2.1M529.7 234.4l4.3 4.2M15 260h5"/>
<path d="M41.1 254h206.5M42.2 250.5h1.9l-1 3.5zM42.2 250.5l.1 .2M42.3 250.5l.1 .6M42.4 250.5v.8M42.5 250.5v1.2M42.6 250.5v1.4M42.6 250.5l.1 1.8M42.7 250.5v1.9M42.8 250.5v2.3M42.9 250.5v2.7M43 250.5v2.9"/>
<path d="M43 250.5l.1 3.3M43.2 250.5v3.3M43.3 250.5v2.9M43.4 250.5l-.1 2.7M43.5 250.5l-.1 2.3M43.5 250.5v1.9M43.6 250.5v1.8M43.7 250.5v1.4M43.8 250.5l-.1 1.2M43.9 250.5l-.1 .8M43.9 250.5v.4M44 250.5v.2"/>
<path d="M247.6 254h.6M248.2 254h146.7M397.9 251.1a3 3 0 0 1-3 2.9M482.7 243.5l2.9 .8M487.1 244.6a45 45 0 0 0 17.4 0M508.9 243.5l-2.9 .8M509.7 240.3h2.9l1.5 2.5-1.5 2.5h-2.9l-1.4-2.5zM584 260h5M450.8 279.8h90M450.8 279.8l3.5 .9M451 279.8h3.3M451.2 279.9h3.1"/>
<path d="M451.2 279.7h3.1M451.2 267.2h39.4M451.4 279.6h2.9M451.5 280h2.8M451.7 279.5h2.6M452.1 279.4h2.2M452.3 279.4h2M452.7 279.3h1.6M452.9 279.2h1.4M453.3 279.1h1M453.6 279h.7M453.8 279h.5"/>
<path d="M454.2 278.8h.1M454.3 278.8v1.9M454.3 278.8l-3.5 1M456.5 266.3l3.5 .9-3.5 1zM456.5 266.3h.2M456.5 266.4h.4M456.5 266.5h.8M456.5 266.6h1M456.5 266.6l1.4 .1M456.5 266.7l1.8 .1M456.5 266.8h2M456.5 266.9h2.3"/>
<path d="M456.5 267h2.5M456.5 267l2.9 .1M456.5 267.1l3.3 .1M456.5 268.1h.1M456.5 268.1h.2M456.5 267.9h.8M456.5 267.8h1.4M456.5 267.5h2.3M456.5 267.4h2.9M457.1 268h-.6M457.7 267.8l-1.2 .1M458.3 267.7h-1.8"/>
<path d="M458.6 267.6h-2.1M459.2 267.4l-2.7 .1M459.8 267.3h-3.3M468 267.2l3.5-.9v1.9zM468.2 267.2h3.3M468.2 267.3h3.3M468.5 267.1h3M468.5 267.4h3M468.7 267.4h2.8M468.9 267h2.6M469.1 266.9h2.4M469.1 267.5h2.4"/>
<path d="M469.3 267.6h2.2M469.5 266.8h2M469.7 266.8h1.8M469.7 267.7h1.8M470.1 266.7h1.4M470.1 267.8h1.4M470.2 267.8h1.3M470.4 266.6h1.1M470.6 266.5h.9M470.6 267.9h.9M470.8 268h.7M471 266.4h.5"/>
<path d="M471.2 266.3h.3M471.2 268.1h.3M471.4 268.1h.1M537.3 280h2.7M537.3 279.8h3.3M537.3 278.8h.1M537.3 278.9l.5 .1M537.3 279h.6M537.3 279.1h1M537.3 279.2h1.4M537.3 279.3h1.6M537.3 279.3l2 .1"/>
<path d="M537.3 279.4h2.2M537.3 279.5h2.5M537.3 279.6h2.9M537.3 279.7h3.1M537.3 278.8l3.5 1M537.3 278.8v1.9M540.4 279.9h-3.1M540.8 279.8l-3.5 .9M451.7 280h2.6M452.1 280.1h2.2M452.5 280.2h1.8M452.7 280.3h1.6"/>
<path d="M453.1 280.4h1.2M453.3 280.4h1M453.6 280.5h.7M453.8 280.6h.5M454.2 280.7h.1M537.3 280.7h.1M537.3 280.5h.6M537.3 280.4h1.2M537.3 280.2h1.8M537.8 280.6h-.5M538.3 280.4l-1 .1M538.9 280.3h-1.6"/>
<path d="M539.5 280.1l-2.2 .1M539.8 280l-2.5 .1M15 310h5M584 310h5M15 360h5M48.2 358.8h320v36.1h-320zM148.2 358.8v36.1M168.2 358.8v36.1M218.2 358.8v36.1M268.2 358.8v36.1M318.2 358.8v36.1M405 358v20"/>
<path d="M418 358v52M434 358v36M444 358v20M453 358v36M478 358v20M503 358v52M584 360h5M584 358h-184v52M48.2 366.8h320M48.2 373.8h320M400 378h184M400 362h53"/>
<path d="M400 366h53M400 370h53M400 374h53M503 362h81M48.2 380.8h320M48.2 387.9h320M400 382h53M400 386h53M400 390h53M400 394h184M572 394v16M0 418.9h10"/>
<path d="M0 418.8h10M0 418.7h10M0 418.6h10M0 418.5h10M0 418.4h10M0 418.3h10M0 418.2h10M0 418.1h10M0 418h10M0 417.9h10M0 417.8h10M0 417.7h10"/>
<path d="M0 417.6h10M0 417.5h10M0 417.4h10M0 417.3h10M0 417.2h10M0 417.1h10M0 417h10M0 416.9h10M0 416.8h10M0 416.7h10M0 416.6h10M0 416.5h10"/>
<path d="M0 416.4h10M0 416.3h10M0 416.2h10M0 416.1h10M0 416h10M0 415.9h10M0 415.8h10M0 415.7h10M0 415.6h10M0 415.5h10M0 415.4h10M0 415.3h10"/>
<path d="M0 415.2h10M0 415.1h10M0 415h10M0 415h10v5h-10v-10h5v5M0 414.9h5M0 414.8h5M0 414.7h5M0 414.6h5M0 414.5h5M0 414.4h5M0 414.3h5M0 414.2h5"/>
<path d="M0 414.1h5M0 414h5M0 413.9h5M0 413.8h5M0 413.7h5M0 413.6h5M0 413.5h5M0 413.4h5M0 413.3h5M0 413.2h5M0 413.1h5M0 413h5"/>
<path d="M0 412.9h5M0 412.8h5M0 412.7h5M0 412.6h5M0 412.5h5M0 412.4h5M0 412.3h5M0 412.2h5M0 412.1h5M0 412h5M0 411.9h5M0 411.8h5"/>
<path d="M0 411.7h5M0 411.6h5M0 411.5h5M0 411.4h5M0 411.3h5M0 411.2h5M0 411.1h5M0 411h5M0 410.9h5M0 410.8h5M0 410.7h5M0 410.6h5"/>
<path d="M0 410.5h5M0 410.4h5M0 410.3h5M0 410.2h5M0 410.1h5M0 419.9h10M0 419.8h10M0 419.7h10M0 419.6h10M0 419.5h10M0 419.4h10M0 419.3h10"/>
<path d="M0 419.2h10M0 419.1h10M0 419h10M47 410v5M97 410v5M147 410v5M197 410v5M247 410v5M293.5 407h7l-3.5 6zM297 405v10M347 410v5M397 410v5"/>
<path d="M447 410v5M497 410v5M547 410v5M572 406h12M584 418.9h10M584 418.8h10M584 418.7h10M584 418.6h10M584 418.5h10M584 418.4h10M584 418.3h10M584 418.2h10"/>
<path d="M584 418.1h10M584 418h10M584 417.9h10M584 417.8h10M584 417.7h10M584 417.6h10M584 417.5h10M584 417.4h10M584 417.3h10M584 417.2h10M584 417.1h10M584 417h10"/>
<path d="M584 416.9h10M584 416.8h10M584 416.7h10M584 416.6h10M584 416.5h10M584 416.4h10M584 416.3h10M584 416.2h10M584 416.1h10M584 416h10M584 415.9h10M584 415.8h10"/>
<path d="M584 415.7h10M584 415.6h10M584 415.5h10M584 415.4h10M584 415.3h10M584 415.2h10M584 415.1h10M584 415h10M584 419.9h10M584 419.8h10M584 419.7h10M584 419.6h10"/>
<path d="M584 419.5h10M584 419.4h10M584 419.3h10M584 419.2h10M584 419.1h10M584 419h10M589 414.9h5M589 414.8h5M589 414.7h5M589 414.6h5M589 414.5h5M589 414.4h5"/>
<path d="M589 414.3h5M589 414.2h5M589 414.1h5M589 414h5M589 413.9h5M589 413.8h5M589 413.7h5M589 413.6h5M589 413.5h5M589 413.4h5M589 413.3h5M589 413.2h5"/>
<path d="M589 413.1h5M589 413h5M589 412.9h5M589 412.8h5M589 412.7h5M589 412.6h5M589 412.5h5M589 412.4h5M589 412.3h5M589 412.2h5M589 412.1h5M589 412h5"/>
<path d="M589 411.9h5M589 411.8h5M589 411.7h5M589 411.6h5M589 411.5h5M589 411.4h5M589 411.3h5M589 411.2h5M589 411.1h5M589 411h5M589 410.9h5M589 410.8h5"/>
<path d="M589 410.7h5M589 410.6h5M589 410.5h5M589 410.4h5M589 410.3h5M589 410.2h5M589 410.1h5M589 410h5v10h-10v-5"/>
<circle cx="163.5" cy="148" r="1"/>
<circle cx="480.4" cy="158.2" r="4.5"/>
<circle cx="480.4" cy="158.2" r="5"/>
<circle cx="480.4" cy="158.2" r="5.4"/>
<circle cx="480.4" cy="158.2" r="5.2"/>
<circle cx="157.1" cy="171" r="1"/>
<circle cx="464" cy="168.6" r="3.4"/>
<circle cx="464" cy="168.6" r="4"/>
<circle cx="527.6" cy="168.6" r="3.4"/>
<circle cx="527.6" cy="168.6" r="4"/>
<circle cx="149.4" cy="186.5" r="1"/>
<circle cx="538.1" cy="185.1" r="5"/>
<circle cx="538.1" cy="185.1" r="5.2"/>
<circle cx="538.1" cy="185.1" r="4.5"/>
<circle cx="538.1" cy="185.1" r="5.4"/>
<circle cx="453.5" cy="215.9" r="4.5"/>
<circle cx="453.5" cy="215.9" r="5"/>
<circle cx="453.5" cy="215.9" r="5.4"/>
<circle cx="453.5" cy="215.9" r="5.2"/>
<circle cx="495.8" cy="200.5" r="51.3"/>
<circle cx="495.8" cy="200.5" r="53.6"/>
<circle cx="495.8" cy="200.5" r="51.5"/>
<circle cx="495.8" cy="200.5" r="53.5"/>
<circle cx="495.8" cy="200.5" r="28.8"/>
<circle cx="495.8" cy="200.5" r="30.5"/>
<circle cx="495.8" cy="200.5" r="15"/>
<circle cx="495.8" cy="200.5" r="23.5"/>
<circle cx="495.8" cy="200.5" r="28.7"/>
<circle cx="495.8" cy="200.5" r="6.1"/>
<circle cx="495.8" cy="200.5" r="18.5"/>
<circle cx="495.8" cy="200.5" r="11.6"/>
<circle cx="495.8" cy="200.5" r="13"/>
<circle cx="495.8" cy="200.5" r="10.5"/>
<circle cx="495.8" cy="200.5" r="4.2"/>
<circle cx="495.8" cy="200.5" r="11"/>
<circle cx="495.8" cy="200.5" r="12.8"/>
<circle cx="495.8" cy="200.5" r="15.8"/>
<circle cx="495.8" cy="200.5" r="3.4"/>
<circle cx="464" cy="232.3" r="3.4"/>
<circle cx="464" cy="232.3" r="4"/>
<circle cx="527.6" cy="232.3" r="3.4"/>
<circle cx="527.6" cy="232.3" r="4"/>
<circle cx="511.2" cy="242.8" r="5.2"/>
<circle cx="511.2" cy="242.8" r="5"/>
<circle cx="511.2" cy="242.8" r="5.4"/>
<circle cx="511.2" cy="242.8" r="4.5"/>
</g>
<text font-size="7.7" x="445.8" y="406.8">Maßblatt</text>
<g font-size="7">
<text x="404.4" y="406.5">1:1</text>
<text x="526.1" y="406.5">202077</text>
</g>
<text font-size="6.3" x="516.3" y="386.3">GEORGII KOBOLD</text>
<g font-size="5.4">
<text x="40.7" y="206.4" transform="rotate(-90 40.7 206.4)">⌀107</text>
<text x="56.8" y="209.4" transform="rotate(-90 56.8 209.4)">⌀60 h7</text>
<text x="99.1" y="209.2" transform="rotate(-90 99.1 209.2)">⌀22 k6</text>
<text x="491.2" y="277.3">⌀90</text>
</g>
<g font-size="4.9">
<text x="29.8" y="9.3">1</text>
<text x="70.8" y="9.3">2</text>
<text x="120.8" y="9.3">3</text>
<text x="170.8" y="9.2">4</text>
<text x="220.8" y="9.2">5</text>
<text x="270.8" y="9.3">6</text>
<text x="320.8" y="9.2">7</text>
<text x="370.8" y="9.3">8</text>
<text x="420.8" y="9.3">9</text>
<text x="469.5" y="9.3">10</text>
<text x="519.6" y="9.3">11</text>
<text x="565.5" y="9.3">12</text>
<text x="16" y="34.3">A</text>
<text x="585" y="34.3">A</text>
<text x="135.6" y="60.7">50</text>
<text x="280.1" y="60.7">k</text>
<text x="256.7" y="70.7">q</text>
<text x="174.3" y="82.5">7</text>
<text x="16" y="86.7">B</text>
<text x="445.7" y="88.1" transform="rotate(-22 445.7 88.1)">45°</text>
<text x="585" y="86.7">B</text>
<text x="171.7" y="94.5">min. 7 für EHEDG-konforme Anbindung</text>
<text x="472.8" y="94.6" transform="rotate(-10 472.8 94.6)">21</text>
<text x="512.3" y="93.4" transform="rotate(10 512.3 93.4)">21</text>
<text x="128.6" y="115.3">36</text>
<text x="15.9" y="136.8">C</text>
<text x="584.9" y="136.8">C</text>
<text x="77.3" y="139.2" transform="rotate(-90 77.3 139.2)">min. ⌀30 Naben-Anschluss</text>
<text x="85" y="139.2" transform="rotate(-90 85 139.2)">für EHEDG-konforme Anbindung</text>
<text x="15.9" y="186.7">D</text>
<text x="584.9" y="186.7">D</text>
<text x="107.2" y="224.3">DIN 332-D M8</text>
<text x="16" y="236.7">E</text>
<text x="585" y="236.7">E</text>
<text x="473.9" y="265.5">M8 x 11</text>
<text x="16.2" y="286.7">F</text>
<text x="585.2" y="286.7">F</text>
<text x="15.8" y="336.8">G</text>
<text x="584.8" y="336.8">G</text>
<text x="94.5" y="364.5">Typ</text>
<text x="180" y="364.5">Resolver R4</text>
<text x="221.5" y="364.5">Resolver und Bremse</text>
<text x="282.3" y="364.5">Geber RQ</text>
<text x="321.1" y="364.5">Geber RQ und Bremse</text>
<text x="157.1" y="372">q</text>
<text x="192.2" y="372">k</text>
<text x="242.2" y="372">k</text>
<text x="292.2" y="372">k</text>
<text x="342.2" y="372">k</text>
<text x="53.5" y="379.1">KSG 364... HD(-MD)-R../S1/PG-HD-I-90..</text>
<text x="152.3" y="379">189,5</text>
<text x="189.4" y="379">236</text>
<text x="239.4" y="379">270</text>
<text x="289.4" y="379">250</text>
<text x="339.4" y="379">296</text>
<text x="15.9" y="389.2">H</text>
<text x="53.5" y="386.1">KSG 368... HD(-MD)-R../S1/PG-HD-I-90..</text>
<text x="152.3" y="386.1">229,5</text>
<text x="189.4" y="386.1">276</text>
<text x="239.4" y="386.1">310</text>
<text x="289.4" y="386.1">290</text>
<text x="339.4" y="386.1">336</text>
<text x="584.9" y="389.2">H</text>
<text x="52.1" y="393.2">KSG 3612... HD(-MD)-R../S1/PG-HD-I-90..</text>
<text x="152.3" y="393.2">269,5</text>
<text x="189.4" y="393.2">316</text>
<text x="239.4" y="393.2">350</text>
<text x="289.4" y="393.2">330</text>
<text x="339.4" y="393.2">376</text>
<text x="576.8" y="403.8">1</text>
<text x="29.8" y="414.3">1</text>
<text x="70.8" y="414.3">2</text>
<text x="120.8" y="414.3">3</text>
<text x="170.8" y="414.2">4</text>
<text x="220.8" y="414.2">5</text>
<text x="270.8" y="414.3">6</text>
<text x="320.8" y="414.2">7</text>
<text x="370.8" y="414.3">8</text>
<text x="420.8" y="414.3">9</text>
<text x="469.5" y="414.3">10</text>
<text x="519.6" y="414.3">11</text>
<text x="565.2" y="414.3">A2</text>
</g>
<g font-size="4.6">
<text x="478.2" y="93.6" transform="rotate(-11 478.2 93.6)">°</text>
<text x="517.6" y="94.4" transform="rotate(11 517.6 94.4)">°</text>
</g>
<g font-size="4.2">
<text x="459.8" y="386.6">KSG 36... HD-R../...</text>
<text x="528.2" y="392.5">GmbH &amp; Co. KG</text>
</g>
<g font-size="3.2">
<text x="458" y="363.2">Allgemein-</text>
<text x="481.9" y="365.2">Oberflächen</text>
<text x="458.1" y="367.1">toleranzen</text>
<text x="459.6" y="371.1">DIN ISO</text>
<text x="480.6" y="369.2">DIN ISO 1302</text>
<text x="459.4" y="375.1">2768-mk</text>
<text x="485.1" y="373.2">Reihe 2</text>
</g>
<g font-size="2.8">
<text x="504" y="361">Urheberschutz DIN 34</text>
<text x="504" y="365">Werkstoff</text>
<text x="400.9" y="377">Nr.</text>
<text x="405.9" y="377.2">Änderung</text>
<text x="422" y="377">Datum</text>
<text x="435" y="377">Name</text>
<text x="445" y="377">Gepr.</text>
<text x="422" y="381">Datum</text>
<text x="439.9" y="381">Name</text>
<text x="454" y="381">Typ</text>
<text x="401" y="385">Bearb.</text>
<text x="401" y="389">Gepr.</text>
<text x="419.1" y="385">13.08.2021</text>
<text x="419.1" y="389">13.08.2021</text>
<text x="440.4" y="385">RWA</text>
<text x="440.4" y="389">RWA</text>
<text x="401" y="397">Massstab</text>
<text x="419" y="397">Benennung</text>
<text x="504" y="397">Zeichn.-Nr.</text>
<text x="573" y="397">Bl.</text>
<text x="577.3" y="409">1</text>
</g>
</svg>
